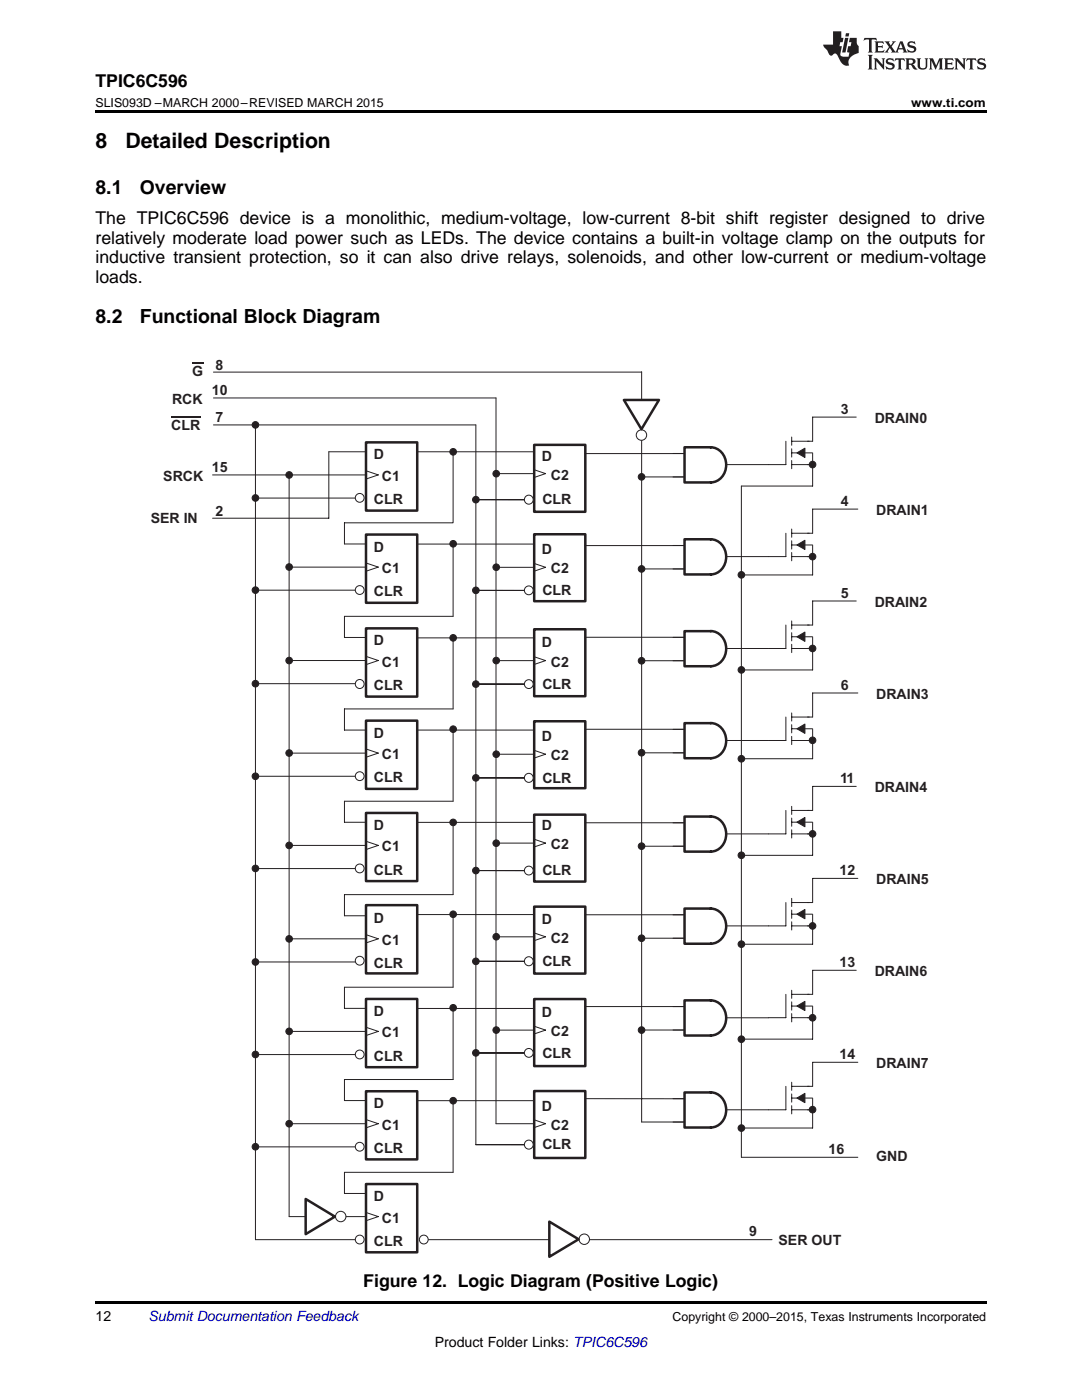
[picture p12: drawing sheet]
<svg xmlns="http://www.w3.org/2000/svg" width="216mm" height="279mm" viewBox="0 0 216 279" stroke-linecap="round" stroke-linejoin="round" font-family="sans-serif">
<path d="M19 259.7h177.8v.5h-177.8z" fill="#000"/>
<g fill="none" stroke="#241f21" stroke-width=".2">
<path d="M42.6 74.3h85.4M99 79.4v144.9M128 74.2v5.6M51 84.8v162.6M57.7 94.8v148M73 95.6l2.5-.8zM73.1 94l2.4 .8M83.2 90.2h23.4M90.4 90.2v14.1h-21.7v4.3M106.4 95.3l2.5-.8zM106.5 93.7l2.4 .8M116.7 90.5h19.7"/>
<path d="M128 87.1v136.8M147.9 97v36.7M73 114l2.5-.8zM73.1 112.4l2.4 .8M83.2 108.6h23.4M116.7 108.9h19.7M83.2 127.3h23.4M116.7 127.2h19.7M83.2 145.7h23.4M116.7 145.5h19.7M83.2 164.1h23.4M116.7 164.2h19.7"/>
<path d="M83.2 182.5h23.4M116.7 182.6h19.7M83.2 201.3h23.4M116.7 200.9h19.7M116.9 219.3h19.5"/>
</g>
<path d="M38.3 72.4h2.2M34.2 83.2h5.8" fill="none" stroke="#241f21" stroke-width=".36"/>
<g fill="none" stroke="#241f21" stroke-width=".5">
<path d="M73 88.3h10.3v13.6h-10.3zM106.6 88.8h10.2v13.3h-10.2zM73 106.7h10.3v13.6h-10.3zM106.6 106.6h10.2v13.4h-10.2zM73 125.4h10.3v13.6h-10.3zM106.6 125.6h10.2v13.3h-10.2zM73 143.8h10.3v13.6h-10.3zM106.6 143.9h10.2v13.4h-10.2zM73 162.2h10.3v13.6h-10.3zM106.6 162.6h10.2v13.3h-10.2zM73 180.6h10.3v13.7h-10.3zM73 199.4h10.3v13.6h-10.3z"/>
<path d="M106.6 180.9h10.2v13.4h-10.2zM106.6 199.4h10.2v13.4h-10.2zM73 217.8h10.3v13.6h-10.3zM106.6 217.7h10.2v13.4h-10.2z"/>
</g>
<circle cx="90.4" cy="90.2" r=".66" fill="#241f21"/>
<g fill="none" stroke="#241f21" stroke-width=".2">
<path d="M90.4 108.5v14.5"/>
<circle cx="90.4" cy="90.2" r=".66"/>
</g>
<circle cx="90.4" cy="108.5" r=".66" fill="#241f21"/>
<g fill="none" stroke="#241f21" stroke-width=".2">
<path d="M90.4 127.2v14.3"/>
<circle cx="90.4" cy="108.5" r=".66"/>
</g>
<circle cx="90.4" cy="127.3" r=".66" fill="#241f21"/>
<g fill="none" stroke="#241f21" stroke-width=".2">
<path d="M90.4 145.5v14.4"/>
<circle cx="90.4" cy="127.3" r=".66"/>
</g>
<circle cx="90.4" cy="145.5" r=".66" fill="#241f21"/>
<g fill="none" stroke="#241f21" stroke-width=".2">
<path d="M90.4 164.1v14.4"/>
<circle cx="90.4" cy="145.5" r=".66"/>
</g>
<circle cx="90.4" cy="164.1" r=".66" fill="#241f21"/>
<g fill="none" stroke="#241f21" stroke-width=".2">
<path d="M90.4 182.5v14.5"/>
<circle cx="90.4" cy="164.1" r=".66"/>
</g>
<circle cx="90.4" cy="182.5" r=".66" fill="#241f21"/>
<g fill="none" stroke="#241f21" stroke-width=".2">
<path d="M90.4 201.1v14.3"/>
<circle cx="90.4" cy="182.5" r=".66"/>
</g>
<circle cx="90.4" cy="201.1" r=".66" fill="#241f21"/>
<g fill="none" stroke="#241f21" stroke-width=".2">
<path d="M134.3 95.2h2.1M134.3 90.5h2.1M145 92.7h8.4M134.3 113.5h2.1M134.3 108.9h2.1M145 111.1h8.4M134.3 131.9h2.1M134.3 127.2h2.1M145 129.4h8.4M134.3 150.2h2.1M134.3 145.6h2.1M145 147.8h8.4"/>
<path d="M134.3 168.9h2.1M134.3 164.2h2.1M145 166.4h8.4M134.3 187.2h2.1M134.3 182.6h2.1M145 184.8h8.4M83.2 219.7h23.4M134.3 205.6h2.1M134.3 200.9h2.1M134.3 219.3h2.1M145 203.1h8.4M134.3 223.9h2.1"/>
<path d="M145 221.5h8.4"/>
<circle cx="90.4" cy="201.1" r=".66"/>
</g>
<g fill="none" stroke="#241f21" stroke-width=".5">
<path d="M141.8 89.3a3.5 3.5 0 0 1 3.1 3.5 3.5 3.5 0 0 1-3.1 3.5M141.9 89.3h-5.3v7h5.3M141.8 107.6a3.5 3.5 0 0 1 3.1 3.5 3.5 3.5 0 0 1-3.1 3.5M141.9 107.6h-5.3v7h5.3M141.8 125.9a3.5 3.5 0 0 1 3.1 3.5 3.5 3.5 0 0 1-3.1 3.6M141.9 126h-5.3v7h5.3M141.8 144.3a3.5 3.5 0 0 1 3.1 3.5 3.5 3.5 0 0 1-3.1 3.5M141.9 144.3h-5.3v7h5.3M141.8 162.9a3.5 3.5 0 0 1 3.1 3.5 3.5 3.5 0 0 1-3.1 3.6M141.9 163h-5.3v7h5.3M141.8 181.3a3.5 3.5 0 0 1 3.1 3.5 3.5 3.5 0 0 1-3.1 3.5M141.8 199.6a3.5 3.5 0 0 1 3.1 3.5 3.5 3.5 0 0 1-3.1 3.6"/>
<path d="M141.9 181.3h-5.3v7h5.3M141.9 199.6h-5.3v7.1h5.3M141.8 218a3.5 3.5 0 0 1 3.1 3.5 3.5 3.5 0 0 1-3.1 3.5M141.9 218h-5.3v7h5.3"/>
</g>
<path d="M127 86.8a1.04 1.04 0 0 1 2 0 1.04 1.04 0 0 1-2 0zM124.5 79.8h7l-3.5 5.9z" fill-rule="evenodd" fill="#fff"/>
<g fill="none" stroke="#241f21" stroke-width=".2">
<path d="M42.4 94.8h30.6zM51 99.4h21.1M65.6 90.2h7.4M99 224.3h7.4"/>
<circle cx="128" cy="86.8" r="1.04"/>
</g>
<path d="M124.5 79.8h7l-3.5 5.9z" fill="none" stroke="#241f21" stroke-width=".5"/>
<circle cx="71.8" cy="99.4" r=".88" fill="#fff"/>
<g fill="none" stroke="#241f21" stroke-width=".2">
<path d="M42.6 79.4h56.4M42.6 84.8h52.4M65.6 90.2v13.2h-23.2M99 94.5h7.4M51 117.8h21.1M57.7 113.2h15.3M68.7 108.6h4.3M51 136.4h21.1M57.7 131.8h15.3M73 132.6l2.5-.8zM73.1 131l2.4 .8M90.4 123h-21.7v4.2h4.3"/>
<path d="M51 154.9h21.1M57.7 150.3h15.3M73 151.1l2.5-.8zM73.1 149.5l2.4 .8M90.4 141.5h-21.7v4.2h4.3M90.4 159.9h-21.7v4.2h4.3M51 173.3h21.1M57.7 168.7h15.3M73 169.5l2.5-.8zM73.1 167.9l2.4 .8M90.4 178.5h-21.7v4.3h4.3M51 192h21.1"/>
<path d="M57.7 187.4h15.3M73 188.2l2.5-.8zM73.1 186.5l2.4 .9M90.4 197h-21.7v4.2h4.3M51 210.5h21.1M57.7 205.8h15.3M73 206.7l2.5-.9zM73.1 205l2.4 .8M90.4 215.4h-21.7v4.2h4.3M51 228.9h20.8M57.7 224.3h15.3zM73 225.1l2.5-.8z"/>
<path d="M73.1 223.4l2.4 .9"/>
<circle cx="71.8" cy="99.4" r=".88"/>
</g>
<circle cx="71.8" cy="117.8" r=".88" fill="#fff"/>
<circle cx="71.8" cy="117.8" r=".88" fill="none" stroke="#241f21" stroke-width=".2"/>
<circle cx="71.8" cy="136.5" r=".89" fill="#fff"/>
<circle cx="71.8" cy="136.5" r=".89" fill="none" stroke="#241f21" stroke-width=".2"/>
<circle cx="71.8" cy="154.9" r=".88" fill="#fff"/>
<circle cx="71.8" cy="154.9" r=".88" fill="none" stroke="#241f21" stroke-width=".2"/>
<circle cx="71.8" cy="173.3" r=".88" fill="#fff"/>
<circle cx="71.8" cy="173.3" r=".88" fill="none" stroke="#241f21" stroke-width=".2"/>
<circle cx="71.8" cy="191.7" r=".88" fill="#fff"/>
<circle cx="71.8" cy="191.7" r=".88" fill="none" stroke="#241f21" stroke-width=".2"/>
<circle cx="71.8" cy="210.4" r=".88" fill="#fff"/>
<circle cx="71.8" cy="210.4" r=".88" fill="none" stroke="#241f21" stroke-width=".2"/>
<circle cx="71.8" cy="228.9" r=".88" fill="#fff"/>
<g fill="none" stroke="#241f21" stroke-width=".2">
<path d="M128 95.2h8.4M128 113.5h8.4M128 131.9h8.4M128 150.2h8.4M128 168.9h8.4M128 187.2h8.4M128 205.6h8.4M128 223.9h8.4"/>
<circle cx="71.8" cy="228.9" r=".88"/>
</g>
<circle cx="99" cy="94.5" r=".66" fill="#241f21"/>
<g fill="none" stroke="#241f21" stroke-width=".2">
<path d="M99 113.2h7.4M106.4 114l2.5-.8zM106.5 112.4l2.4 .8"/>
<circle cx="99" cy="94.5" r=".66"/>
</g>
<circle cx="99" cy="113.2" r=".66" fill="#241f21"/>
<g fill="none" stroke="#241f21" stroke-width=".2">
<path d="M99 131.8h7.4M106.4 132.7l2.5-.9zM106.5 131l2.4 .8"/>
<circle cx="99" cy="113.2" r=".66"/>
</g>
<circle cx="99" cy="131.8" r=".66" fill="#241f21"/>
<g fill="none" stroke="#241f21" stroke-width=".2">
<path d="M99 150.5h7.4M106.4 151.3l2.5-.8zM106.5 149.7l2.4 .8"/>
<circle cx="99" cy="131.8" r=".66"/>
</g>
<circle cx="99" cy="150.5" r=".66" fill="#241f21"/>
<g fill="none" stroke="#241f21" stroke-width=".2">
<path d="M99 168.3h7.4M106.4 169.1l2.5-.8zM106.5 167.4l2.4 .9"/>
<circle cx="99" cy="150.5" r=".66"/>
</g>
<circle cx="99" cy="168.3" r=".66" fill="#241f21"/>
<g fill="none" stroke="#241f21" stroke-width=".2">
<path d="M99 187h7.4M106.4 187.8l2.5-.8zM106.5 186.1l2.4 .9"/>
<circle cx="99" cy="168.3" r=".66"/>
</g>
<circle cx="99" cy="186.9" r=".66" fill="#241f21"/>
<g fill="none" stroke="#241f21" stroke-width=".2">
<path d="M99 205.6h7.4M106.4 206.4l2.5-.8zM106.5 204.8l2.4 .8"/>
<circle cx="99" cy="186.9" r=".66"/>
</g>
<circle cx="99" cy="205.6" r=".66" fill="#241f21"/>
<g fill="none" stroke="#241f21" stroke-width=".2">
<path d="M106.4 225.1l2.5-.8zM106.5 223.4l2.4 .9"/>
<circle cx="99" cy="205.6" r=".66"/>
</g>
<circle cx="128" cy="95.2" r=".66" fill="#241f21"/>
<circle cx="128" cy="95.2" r=".66" fill="none" stroke="#241f21" stroke-width=".2"/>
<circle cx="128" cy="113.5" r=".66" fill="#241f21"/>
<circle cx="128" cy="113.5" r=".66" fill="none" stroke="#241f21" stroke-width=".2"/>
<circle cx="128" cy="131.9" r=".66" fill="#241f21"/>
<circle cx="128" cy="131.9" r=".66" fill="none" stroke="#241f21" stroke-width=".2"/>
<circle cx="128" cy="150.2" r=".66" fill="#241f21"/>
<circle cx="128" cy="150.2" r=".66" fill="none" stroke="#241f21" stroke-width=".2"/>
<circle cx="128" cy="168.9" r=".66" fill="#241f21"/>
<circle cx="128" cy="168.9" r=".66" fill="none" stroke="#241f21" stroke-width=".2"/>
<circle cx="128" cy="187.2" r=".66" fill="#241f21"/>
<circle cx="128" cy="187.2" r=".66" fill="none" stroke="#241f21" stroke-width=".2"/>
<circle cx="128" cy="205.6" r=".66" fill="#241f21"/>
<circle cx="128" cy="205.6" r=".66" fill="none" stroke="#241f21" stroke-width=".2"/>
<circle cx="57.7" cy="94.8" r=".66" fill="#241f21"/>
<circle cx="57.7" cy="94.8" r=".66" fill="none" stroke="#241f21" stroke-width=".2"/>
<circle cx="51" cy="99.4" r=".66" fill="#241f21"/>
<circle cx="51" cy="99.4" r=".66" fill="none" stroke="#241f21" stroke-width=".2"/>
<circle cx="57.7" cy="113.2" r=".66" fill="#241f21"/>
<circle cx="57.7" cy="113.2" r=".66" fill="none" stroke="#241f21" stroke-width=".2"/>
<circle cx="51" cy="117.8" r=".66" fill="#241f21"/>
<circle cx="51" cy="117.8" r=".66" fill="none" stroke="#241f21" stroke-width=".2"/>
<circle cx="57.7" cy="131.8" r=".66" fill="#241f21"/>
<circle cx="57.7" cy="131.8" r=".66" fill="none" stroke="#241f21" stroke-width=".2"/>
<circle cx="51" cy="136.4" r=".66" fill="#241f21"/>
<circle cx="51" cy="136.4" r=".66" fill="none" stroke="#241f21" stroke-width=".2"/>
<circle cx="57.7" cy="150.3" r=".66" fill="#241f21"/>
<circle cx="57.7" cy="150.3" r=".66" fill="none" stroke="#241f21" stroke-width=".2"/>
<circle cx="51" cy="154.9" r=".66" fill="#241f21"/>
<circle cx="51" cy="154.9" r=".66" fill="none" stroke="#241f21" stroke-width=".2"/>
<circle cx="57.7" cy="168.7" r=".66" fill="#241f21"/>
<circle cx="57.7" cy="168.7" r=".66" fill="none" stroke="#241f21" stroke-width=".2"/>
<circle cx="51" cy="173.3" r=".66" fill="#241f21"/>
<circle cx="51" cy="173.3" r=".66" fill="none" stroke="#241f21" stroke-width=".2"/>
<circle cx="57.7" cy="187.4" r=".66" fill="#241f21"/>
<circle cx="57.7" cy="187.4" r=".66" fill="none" stroke="#241f21" stroke-width=".2"/>
<circle cx="51" cy="192" r=".66" fill="#241f21"/>
<circle cx="51" cy="192" r=".66" fill="none" stroke="#241f21" stroke-width=".2"/>
<circle cx="57.7" cy="205.8" r=".66" fill="#241f21"/>
<circle cx="57.7" cy="205.8" r=".66" fill="none" stroke="#241f21" stroke-width=".2"/>
<circle cx="51" cy="210.4" r=".66" fill="#241f21"/>
<g fill="none" stroke="#241f21" stroke-width=".2">
<path d="M162.2 90.4v6.6h-14.3M170.9 83.2h-8.7v4.9M162.2 108.8v5.9h-14.3M171.2 101.6h-9v4.8"/>
<circle cx="51" cy="210.4" r=".66"/>
</g>
<circle cx="147.9" cy="114.7" r=".66" fill="#241f21"/>
<g fill="none" stroke="#241f21" stroke-width=".2">
<path d="M170.9 119.9h-8.7v4.8M162.2 127.1v6.6h-14.3v37M171.2 138.3h-9v4.8M162.2 145.4v6h-14.3"/>
<circle cx="147.9" cy="114.7" r=".66"/>
</g>
<circle cx="147.9" cy="151.4" r=".66" fill="#241f21"/>
<g fill="none" stroke="#241f21" stroke-width=".2">
<path d="M170.9 156.9h-8.7v4.8M162.2 164.1v6.6h-14.3v37.4M171.2 175.3h-9v4.8M162.2 182.4v6h-14.3"/>
<circle cx="147.9" cy="151.4" r=".66"/>
</g>
<circle cx="147.9" cy="188.4" r=".66" fill="#241f21"/>
<g fill="none" stroke="#241f21" stroke-width=".2">
<path d="M170.9 193.6h-8.7v4.8M162.2 200.8v6.6h-14.3v23.6M162.2 219.1v6h-14.3M171.2 212h-9v4.8"/>
<circle cx="147.9" cy="188.4" r=".66"/>
</g>
<circle cx="147.9" cy="225.1" r=".66" fill="#241f21"/>
<circle cx="147.9" cy="225.1" r=".66" fill="none" stroke="#241f21" stroke-width=".2"/>
<circle cx="147.9" cy="133.7" r=".66" fill="#241f21"/>
<circle cx="147.9" cy="133.7" r=".66" fill="none" stroke="#241f21" stroke-width=".2"/>
<circle cx="147.9" cy="170.7" r=".66" fill="#241f21"/>
<circle cx="147.9" cy="170.7" r=".66" fill="none" stroke="#241f21" stroke-width=".2"/>
<circle cx="147.9" cy="207.4" r=".66" fill="#241f21"/>
<g fill="none" stroke="#241f21" stroke-width=".2">
<path d="M156.8 88.1v4.6h-3.4M158 92.7h3.5M158 88.1h3.5M158 90.4h4M158 87.2v1.7M158 89.6v1.6M158 91.9v1.6M147.9 231h23.3"/>
<circle cx="147.9" cy="207.4" r=".66"/>
</g>
<path d="M159 90.4l1.6-1v1.9z" fill="#241f21"/>
<path d="M159 90.4l1.6-1v1.9zM161.1 88.1h1.1M161.1 92.7h1.1M156.8 106.4v4.7h-3.4M158 111.1h3.5M158 106.4h3.5M158 108.8h4M158 105.6v1.6M158 107.9v1.7M158 110.3v1.6" fill="none" stroke="#241f21" stroke-width=".2"/>
<path d="M159 108.8l1.6-1v1.9z" fill="#241f21"/>
<path d="M159 108.8l1.6-1v1.9zM161.1 106.4h1.1M161.1 111.1h1.1M156.8 124.7v4.7h-3.4M158 129.4h3.5M158 124.7h3.5M158 127.1h4M158 123.9v1.6M158 126.3v1.6M158 128.6v1.6" fill="none" stroke="#241f21" stroke-width=".2"/>
<path d="M159 127.1l1.6-1v1.9z" fill="#241f21"/>
<path d="M159 127.1l1.6-1v1.9zM161.1 124.7h1.1M161.1 129.4h1.1M156.8 143.1v4.7h-3.4M158 147.8h3.5M158 143.1h3.5M158 145.4h4M158 142.3v1.6M158 144.6v1.7M158 147v1.6" fill="none" stroke="#241f21" stroke-width=".2"/>
<path d="M159 145.4l1.6-.9v1.9z" fill="#241f21"/>
<path d="M159 145.4l1.6-.9v1.9zM161.1 143.1h1.1M161.1 147.8h1.1M156.8 161.7v4.7h-3.4M158 166.4h3.5M158 161.7h3.5M158 164.1h4M158 160.9v1.6M158 163.3v1.6M158 165.6v1.6" fill="none" stroke="#241f21" stroke-width=".2"/>
<path d="M159 164.1l1.6-1v1.9z" fill="#241f21"/>
<path d="M158 179.3v1.6M159 164.1l1.6-1v1.9zM161.1 161.7h1.1M161.1 166.4h1.1M156.8 180.1v4.7h-3.4M158 184.8h3.5M158 180.1h3.5M158 182.4h4M158 181.6v1.7M158 184v1.6" fill="none" stroke="#241f21" stroke-width=".2"/>
<path d="M159 182.4l1.6-.9v1.9z" fill="#241f21"/>
<path d="M156.8 198.4v4.7h-3.4M158 198.4h3.5M158 197.6v1.6M158 199.9v1.7M159 182.4l1.6-.9v1.9zM161.1 180.1h1.1M158 203.1h3.5M158 200.8h4M158 202.3v1.6" fill="none" stroke="#241f21" stroke-width=".2"/>
<path d="M159 200.8l1.6-1v1.9z" fill="#241f21"/>
<path d="M161.1 198.4h1.1M156.8 216.8v4.7h-3.4M158 216.8h3.5M158 219.1h4M158 216v1.6M158 218.3v1.7M159 200.8l1.6-1v1.9zM161.1 203.1h1.1M158 221.5h3.5M158 220.7v1.6" fill="none" stroke="#241f21" stroke-width=".2"/>
<path d="M159 219.1l1.6-.9v1.9z" fill="#241f21"/>
<path d="M161.1 184.8h1.1M159 219.1l1.6-.9v1.9zM161.1 216.8h1.1M161.1 221.5h1.1" fill="none" stroke="#241f21" stroke-width=".2"/>
<circle cx="162.1" cy="221.4" r=".66" fill="#241f21"/>
<circle cx="162.1" cy="221.4" r=".66" fill="none" stroke="#241f21" stroke-width=".2"/>
<circle cx="162.1" cy="203.1" r=".66" fill="#241f21"/>
<circle cx="162.1" cy="203.1" r=".66" fill="none" stroke="#241f21" stroke-width=".2"/>
<circle cx="162.1" cy="184.8" r=".66" fill="#241f21"/>
<circle cx="162.1" cy="184.8" r=".66" fill="none" stroke="#241f21" stroke-width=".2"/>
<circle cx="162.1" cy="166.4" r=".66" fill="#241f21"/>
<circle cx="162.1" cy="166.4" r=".66" fill="none" stroke="#241f21" stroke-width=".2"/>
<circle cx="162.1" cy="147.7" r=".66" fill="#241f21"/>
<circle cx="162.1" cy="147.7" r=".66" fill="none" stroke="#241f21" stroke-width=".2"/>
<circle cx="162.1" cy="129.4" r=".66" fill="#241f21"/>
<circle cx="162.1" cy="129.4" r=".66" fill="none" stroke="#241f21" stroke-width=".2"/>
<circle cx="162.1" cy="111.1" r=".66" fill="#241f21"/>
<circle cx="162.1" cy="111.1" r=".66" fill="none" stroke="#241f21" stroke-width=".2"/>
<circle cx="162.1" cy="92.7" r=".66" fill="#241f21"/>
<g fill="none" stroke="#241f21" stroke-width=".2">
<path d="M95 228.4h10.9zM95 228.4l10.6 .1z"/>
<circle cx="162.1" cy="92.7" r=".66"/>
</g>
<circle cx="105.5" cy="228.4" r=".89" fill="#fff"/>
<g fill="none" stroke="#241f21" stroke-width=".2">
<path d="M95 84.8v143.6M95 210.1h10.9zM95 210.1h10.6zM85.5 247.4h68.6"/>
<circle cx="105.5" cy="228.4" r=".89"/>
</g>
<circle cx="105.5" cy="210.1" r=".88" fill="#fff"/>
<circle cx="105.5" cy="210.1" r=".88" fill="none" stroke="#241f21" stroke-width=".2"/>
<circle cx="95" cy="210.1" r=".66" fill="#241f21"/>
<g fill="none" stroke="#241f21" stroke-width=".2">
<path d="M95 191.8h10.9zM95 191.8l10.6 .1z"/>
<circle cx="95" cy="210.1" r=".66"/>
</g>
<circle cx="105.5" cy="191.8" r=".89" fill="#fff"/>
<circle cx="105.5" cy="191.8" r=".89" fill="none" stroke="#241f21" stroke-width=".2"/>
<circle cx="95" cy="191.9" r=".66" fill="#241f21"/>
<g fill="none" stroke="#241f21" stroke-width=".2">
<path d="M95 173.7h10.9zM95 173.7l10.6 .1z"/>
<circle cx="95" cy="191.9" r=".66"/>
</g>
<circle cx="105.5" cy="173.7" r=".88" fill="#fff"/>
<circle cx="105.5" cy="173.7" r=".88" fill="none" stroke="#241f21" stroke-width=".2"/>
<circle cx="95" cy="173.7" r=".66" fill="#241f21"/>
<g fill="none" stroke="#241f21" stroke-width=".2">
<path d="M95 155.2h10.9zM95 155.2l10.6 .1z"/>
<circle cx="95" cy="173.7" r=".66"/>
</g>
<circle cx="105.5" cy="155.2" r=".89" fill="#fff"/>
<circle cx="105.5" cy="155.2" r=".89" fill="none" stroke="#241f21" stroke-width=".2"/>
<circle cx="95" cy="155.2" r=".66" fill="#241f21"/>
<g fill="none" stroke="#241f21" stroke-width=".2">
<path d="M95 136.5h10.9zM95 136.5h10.6z"/>
<circle cx="95" cy="155.2" r=".66"/>
</g>
<circle cx="105.5" cy="136.5" r=".88" fill="#fff"/>
<circle cx="105.5" cy="136.5" r=".88" fill="none" stroke="#241f21" stroke-width=".2"/>
<circle cx="95" cy="136.5" r=".66" fill="#241f21"/>
<g fill="none" stroke="#241f21" stroke-width=".2">
<path d="M95 117.8h10.9zM95 117.8h10.6z"/>
<circle cx="95" cy="136.5" r=".66"/>
</g>
<circle cx="105.5" cy="117.8" r=".88" fill="#fff"/>
<circle cx="105.5" cy="117.8" r=".88" fill="none" stroke="#241f21" stroke-width=".2"/>
<circle cx="95" cy="117.8" r=".66" fill="#241f21"/>
<g fill="none" stroke="#241f21" stroke-width=".2">
<path d="M95 99.7h10.9zM95 99.7h10.6z"/>
<circle cx="95" cy="117.8" r=".66"/>
</g>
<circle cx="105.5" cy="99.7" r=".89" fill="#fff"/>
<circle cx="105.5" cy="99.7" r=".89" fill="none" stroke="#241f21" stroke-width=".2"/>
<circle cx="95" cy="99.7" r=".66" fill="#241f21"/>
<circle cx="95" cy="99.7" r=".66" fill="none" stroke="#241f21" stroke-width=".2"/>
<circle cx="51" cy="84.8" r=".66" fill="#241f21"/>
<circle cx="51" cy="84.8" r=".66" fill="none" stroke="#241f21" stroke-width=".2"/>
<path d="M115.5 247.3a1.05 1.05 0 0 1 2.1 0 1.05 1.05 0 0 1-2.1 0zM109.6 243.8l5.9 3.5-5.9 3.5z" fill-rule="evenodd" fill="#fff"/>
<g fill="none" stroke="#241f21" stroke-width=".2">
<path d="M90.4 219.7v14.3"/>
<circle cx="116.6" cy="247.3" r="1.04"/>
</g>
<path d="M73 236.3h10.3v13.6h-10.3zM109.6 243.8l5.9 3.5-5.9 3.5z" fill="none" stroke="#241f21" stroke-width=".5"/>
<circle cx="90.4" cy="219.7" r=".66" fill="#241f21"/>
<g fill="none" stroke="#241f21" stroke-width=".2">
<path d="M90.4 234h-21.7v4.2h4.3M51 247.4h20.8M57.7 242.8h15.3zM73 243.6l2.5-.8zM73.1 242l2.4 .8"/>
<circle cx="90.4" cy="219.7" r=".66"/>
</g>
<circle cx="71.8" cy="247.4" r=".88" fill="#fff"/>
<circle cx="71.8" cy="247.4" r=".88" fill="none" stroke="#241f21" stroke-width=".2"/>
<circle cx="84.6" cy="247.4" r=".88" fill="#fff"/>
<circle cx="84.6" cy="247.4" r=".88" fill="none" stroke="#241f21" stroke-width=".2"/>
<circle cx="57.7" cy="224.3" r=".66" fill="#241f21"/>
<circle cx="57.7" cy="224.3" r=".66" fill="none" stroke="#241f21" stroke-width=".2"/>
<circle cx="51" cy="228.9" r=".66" fill="#241f21"/>
<circle cx="51" cy="228.9" r=".66" fill="none" stroke="#241f21" stroke-width=".2"/>
<path d="M66.9 242.8a1.05 1.05 0 0 1 2.1 0 1.05 1.05 0 0 1-2.1 0zM61 239.3l5.8 3.5-5.8 3.5z" fill-rule="evenodd" fill="#fff"/>
<circle cx="68" cy="242.8" r="1.04" fill="none" stroke="#241f21" stroke-width=".2"/>
<path d="M61 239.3l5.8 3.5-5.8 3.5z" fill="none" stroke="#241f21" stroke-width=".5"/>
<path d="M19 22h177.8v.5h-177.8z" fill="#000"/>
<g fill="#231f20">
<path d="M172.5 7.6l-.1 .5 .4-.2h.6v.1v2.1l-.2 .4h.9l-.2-.4v-2.1l.1-.1h.5l.5 .2-.2-.5zM174.5 8.3l.2 .3v1.5l-.2 .4h1.8l.2-.6a1.04 1.04 0 0 1-1.3 .2v-.7h.6l.3 .2v-.6l-.3 .2h-.6v-.6l.8-.1 .4 .3-.2-.5zM176.5 8.3l.9 1.1-.9 1.1h.8l-.2-.2 .4-.7 .5 .7-.2 .2h1.5l-.2-.2 .2-.4h.9l.1 .4-.2 .2h1l-.3-.3-.7-1.9h-.5l-.9 2-.8-1 .9-1h-.8l.1 .3-.4 .5-.3-.6 .1-.2zM179.7 8.6l.4 1h-.7zM181.3 8.4a.63 .63 0 0 0-.2 .7 .63 .63 0 0 0 .6 .4l.6 .2 .1 .2a.75 .75 0 0 1-.7 .4 .75 .75 0 0 1-.6-.5l.1 .7 .1-.1a1.11 1.11 0 0 0 1.5-.6 1.13 1.13 0 0 0-1.2-.8l-.1-.4a1.04 1.04 0 0 1 1.2 .2l-.2-.5-.2 .1-.4-.2zM173.2 10.9l.2 .4v2.2l-.2 .4h1l-.3-.4v-2.2l.3-.4zM174.3 11.6l.3 .4v1.5l-.3 .4h.8l-.2-.4v-1.3l1.5 1.7v-1.9l.2-.4h-.7l.2 .4v.9l-1.1-1.3zM177 11.8a.62 .62 0 0 0-.2 .7 .62 .62 0 0 0 .6 .4l.6 .1 .1 .3a.76 .76 0 0 1-.7 .3 .76 .76 0 0 1-.7-.4l.2 .7 .1-.1a1.11 1.11 0 0 0 1.5-.6 1.13 1.13 0 0 0-1.2-.8l-.1-.4a1.04 1.04 0 0 1 1.2 .2l-.2-.6-.2 .1-.5-.1zM178.7 11.6l-.2 .6a.61 .61 0 0 1 .8-.3v1.6l-.2 .4h.9l-.2-.4v-1.6a.63 .63 0 0 1 .7 .3l-.1-.6zM180.6 11.6l.3 .4v1.5l-.3 .4h1l-.2-.2-.1-.8 .6 .2a.76 .76 0 0 0 1.2 .7l-1-1a.58 .58 0 0 0 .6-.5 .58 .58 0 0 0-.5-.6zM181.4 11.9h.1a.45 .45 0 0 1 .5 .1 .45 .45 0 0 1 .1 .5l-.8 .2zM182.9 11.6l.2 .2a2.17 2.17 0 0 0 .3 1.9 .99 .99 0 0 0 1.6-.6v-1.1l.2-.4h-.7l.2 .2a1.92 1.92 0 0 1-.2 1.8 .6 .6 0 0 1-.9-.5v-1.1l.2-.4zM185.4 11.6l.2 .4v1.5l-.2 .4h.7l-.2-.4v-1.4l.8 1.8 .8-1.8v1.4l-.2 .4h.9l-.2-.4v-1.5l.2-.4h-.8l-.6 1.5-.6-1.5zM188.4 11.6l.2 .4v1.5l-.2 .4h1.8l.1-.6a1.04 1.04 0 0 1-1.2 .1v-.6h.5l.4 .2v-.6l-.4 .2h-.5v-.7h.8l.3 .3-.1-.6zM190.5 11.6l.2 .4v1.5l-.2 .4h.7l-.2-.4v-1.3l1.5 1.7v-1.9l.2-.4h-.7l.2 .4v.9l-1.1-1.3zM192.9 11.6l-.1 .6a.61 .61 0 0 1 .7-.3l.1 1.6-.3 .4h1l-.3-.4 .1-1.6a.63 .63 0 0 1 .7 .3l-.1-.6zM195.2 11.8a.62 .62 0 0 0-.2 .7 .62 .62 0 0 0 .6 .4l.6 .1 .1 .3a.76 .76 0 0 1-.7 .3 .76 .76 0 0 1-.6-.4l.1 .7 .1-.1a1.11 1.11 0 0 0 1.6-.6 1.13 1.13 0 0 0-1.3-.8l-.1-.4a1.04 1.04 0 0 1 1.2 .2l-.1-.6-.2 .1-.5-.1z"/>
<path d="M166.2 6.3v2.6h-1.9v.4l.8 .9a.91 .91 0 0 0 1 .8 .56 .56 0 0 1 .5-.3 .56 .56 0 0 1 .5 .3l.4 .8a1.53 1.53 0 0 0 1.9 1.2 1.54 1.54 0 0 1 1-2.1l.9-.3v-1.4a1.52 1.52 0 0 1-.4-1.6h-1.3l-.2 .8h.5l-.2 .8h-.5l-.1 1v.2l.4 .1-.2 .8a1.93 1.93 0 0 1-1.6-.3l.3-1.8h-.5l.2-.8h.4l.2-.8h-.4v-1.3zM168.6 7.6l-.6 2.9h.7l.6-2.9zM168.8 6.6l-.1 .7h.6l.2-.7z"/>
</g>
<g font-size="4.2">
<text x="19" y="29.6">8</text>
<text x="25" y="29.6">Detailed Description</text>
</g>
<g font-size="3.9">
<text x="19" y="38.8">8.1</text>
<text x="27.9" y="38.8">Overview</text>
<text x="19" y="64.5">8.2</text>
<text x="27.9" y="64.5">Functional Block Diagram</text>
</g>
<g font-size="3.5">
<text x="19" y="17.3">TPIC6C596</text>
<text x="19" y="44.8">The TPIC6C596 device is a monolithic, medium-voltage, low-current 8-bit shift register designed to drive</text>
<text x="19" y="48.6">relatively moderate load power such as LEDs. The device contains a built-in voltage clamp on the outputs for</text>
<text x="19" y="52.5">inductive transient protection, so it can also drive relays, solenoids, and other low-current or medium-voltage</text>
<text x="19" y="56.4">loads.</text>
<text x="72.5" y="256.9">Figure 12. Logic Diagram (Positive Logic)</text>
</g>
<g font-size="2.8" fill="#241f21">
<text x="38.3" y="75.1">G</text>
<text x="43" y="73.9">8</text>
<text x="34.3" y="80.6">RCK</text>
<text x="42.3" y="78.7">10</text>
<text x="167.8" y="82.6">3</text>
<text x="34.2" y="85.9">CLR</text>
<text x="43" y="84.1">7</text>
<text x="174.5" y="84.4">DRAIN0</text>
<text x="42.3" y="94.2">15</text>
<text x="74.6" y="91.7">D</text>
<text x="76.2" y="96">C1</text>
<text x="108.1" y="91.9">D</text>
<text x="109.9" y="95.7">C2</text>
<text x="32.6" y="96">SRCK</text>
<text x="74.6" y="100.6">CLR</text>
<text x="108.2" y="100.7">CLR</text>
<text x="167.8" y="100.9">4</text>
<text x="30.1" y="104.3">SER IN</text>
<text x="43" y="103.1">2</text>
<text x="174.8" y="102.8">DRAIN1</text>
<text x="74.6" y="110.1">D</text>
<text x="108.1" y="110.6">D</text>
<text x="74.6" y="119">CLR</text>
<text x="76.2" y="114.4">C1</text>
<text x="108.2" y="118.8">CLR</text>
<text x="109.9" y="114.4">C2</text>
<text x="167.8" y="119.3">5</text>
<text x="174.5" y="121.1">DRAIN2</text>
<text x="74.6" y="128.8">D</text>
<text x="108.1" y="129.2">D</text>
<text x="74.6" y="137.6">CLR</text>
<text x="76.2" y="133">C1</text>
<text x="108.2" y="137.5">CLR</text>
<text x="109.9" y="133">C2</text>
<text x="167.8" y="137.6">6</text>
<text x="174.8" y="139.4">DRAIN3</text>
<text x="74.6" y="147.2">D</text>
<text x="108.1" y="147.9">D</text>
<text x="76.2" y="151.5">C1</text>
<text x="109.9" y="151.7">C2</text>
<text x="74.6" y="156.1">CLR</text>
<text x="108.2" y="156.2">CLR</text>
<text x="167.7" y="156.3">11</text>
<text x="174.5" y="158.1">DRAIN4</text>
<text x="74.6" y="165.7">D</text>
<text x="108.1" y="165.7">D</text>
<text x="76.2" y="169.9">C1</text>
<text x="109.9" y="169.5">C2</text>
<text x="74.6" y="174.5">CLR</text>
<text x="108.2" y="174.7">CLR</text>
<text x="167.5" y="174.6">12</text>
<text x="174.8" y="176.5">DRAIN5</text>
<text x="74.6" y="184.3">D</text>
<text x="108.1" y="184.3">D</text>
<text x="76.2" y="188.6">C1</text>
<text x="109.9" y="188.2">C2</text>
<text x="74.6" y="193.2">CLR</text>
<text x="108.2" y="192.8">CLR</text>
<text x="167.5" y="193">13</text>
<text x="174.5" y="194.8">DRAIN6</text>
<text x="74.6" y="202.8">D</text>
<text x="108.1" y="203">D</text>
<text x="76.2" y="207">C1</text>
<text x="109.9" y="206.8">C2</text>
<text x="74.6" y="211.7">CLR</text>
<text x="108.2" y="211.1">CLR</text>
<text x="167.5" y="211.3">14</text>
<text x="174.8" y="213.1">DRAIN7</text>
<text x="74.6" y="221.2">D</text>
<text x="108.1" y="221.7">D</text>
<text x="76.2" y="225.5">C1</text>
<text x="109.9" y="225.5">C2</text>
<text x="74.6" y="230.1">CLR</text>
<text x="108.2" y="229.4">CLR</text>
<text x="165.3" y="230.3">16</text>
<text x="174.8" y="231.8">GND</text>
<text x="74.6" y="239.7">D</text>
<text x="76.2" y="244">C1</text>
<text x="74.6" y="248.6">CLR</text>
<text x="149.5" y="246.6">9</text>
<text x="155.4" y="248.5">SER OUT</text>
</g>
<g font-size="2.8">
<text x="19" y="263.6">12</text>
<text x="86.7" y="268.9">Product Folder Links: TPIC6C596</text>
</g>
<text font-size="2.8" fill="#0000c8" x="29.6" y="263.6">Submit Documentation Feedback</text>
<g font-size="2.5">
<text x="19" y="21.4">SLIS093D –MARCH 2000–REVISED MARCH 2015</text>
<text x="181.8" y="21.4">www.ti.com</text>
<text x="134.2" y="263.6">Copyright © 2000–2015, Texas Instruments Incorporated</text>
</g>
</svg>
